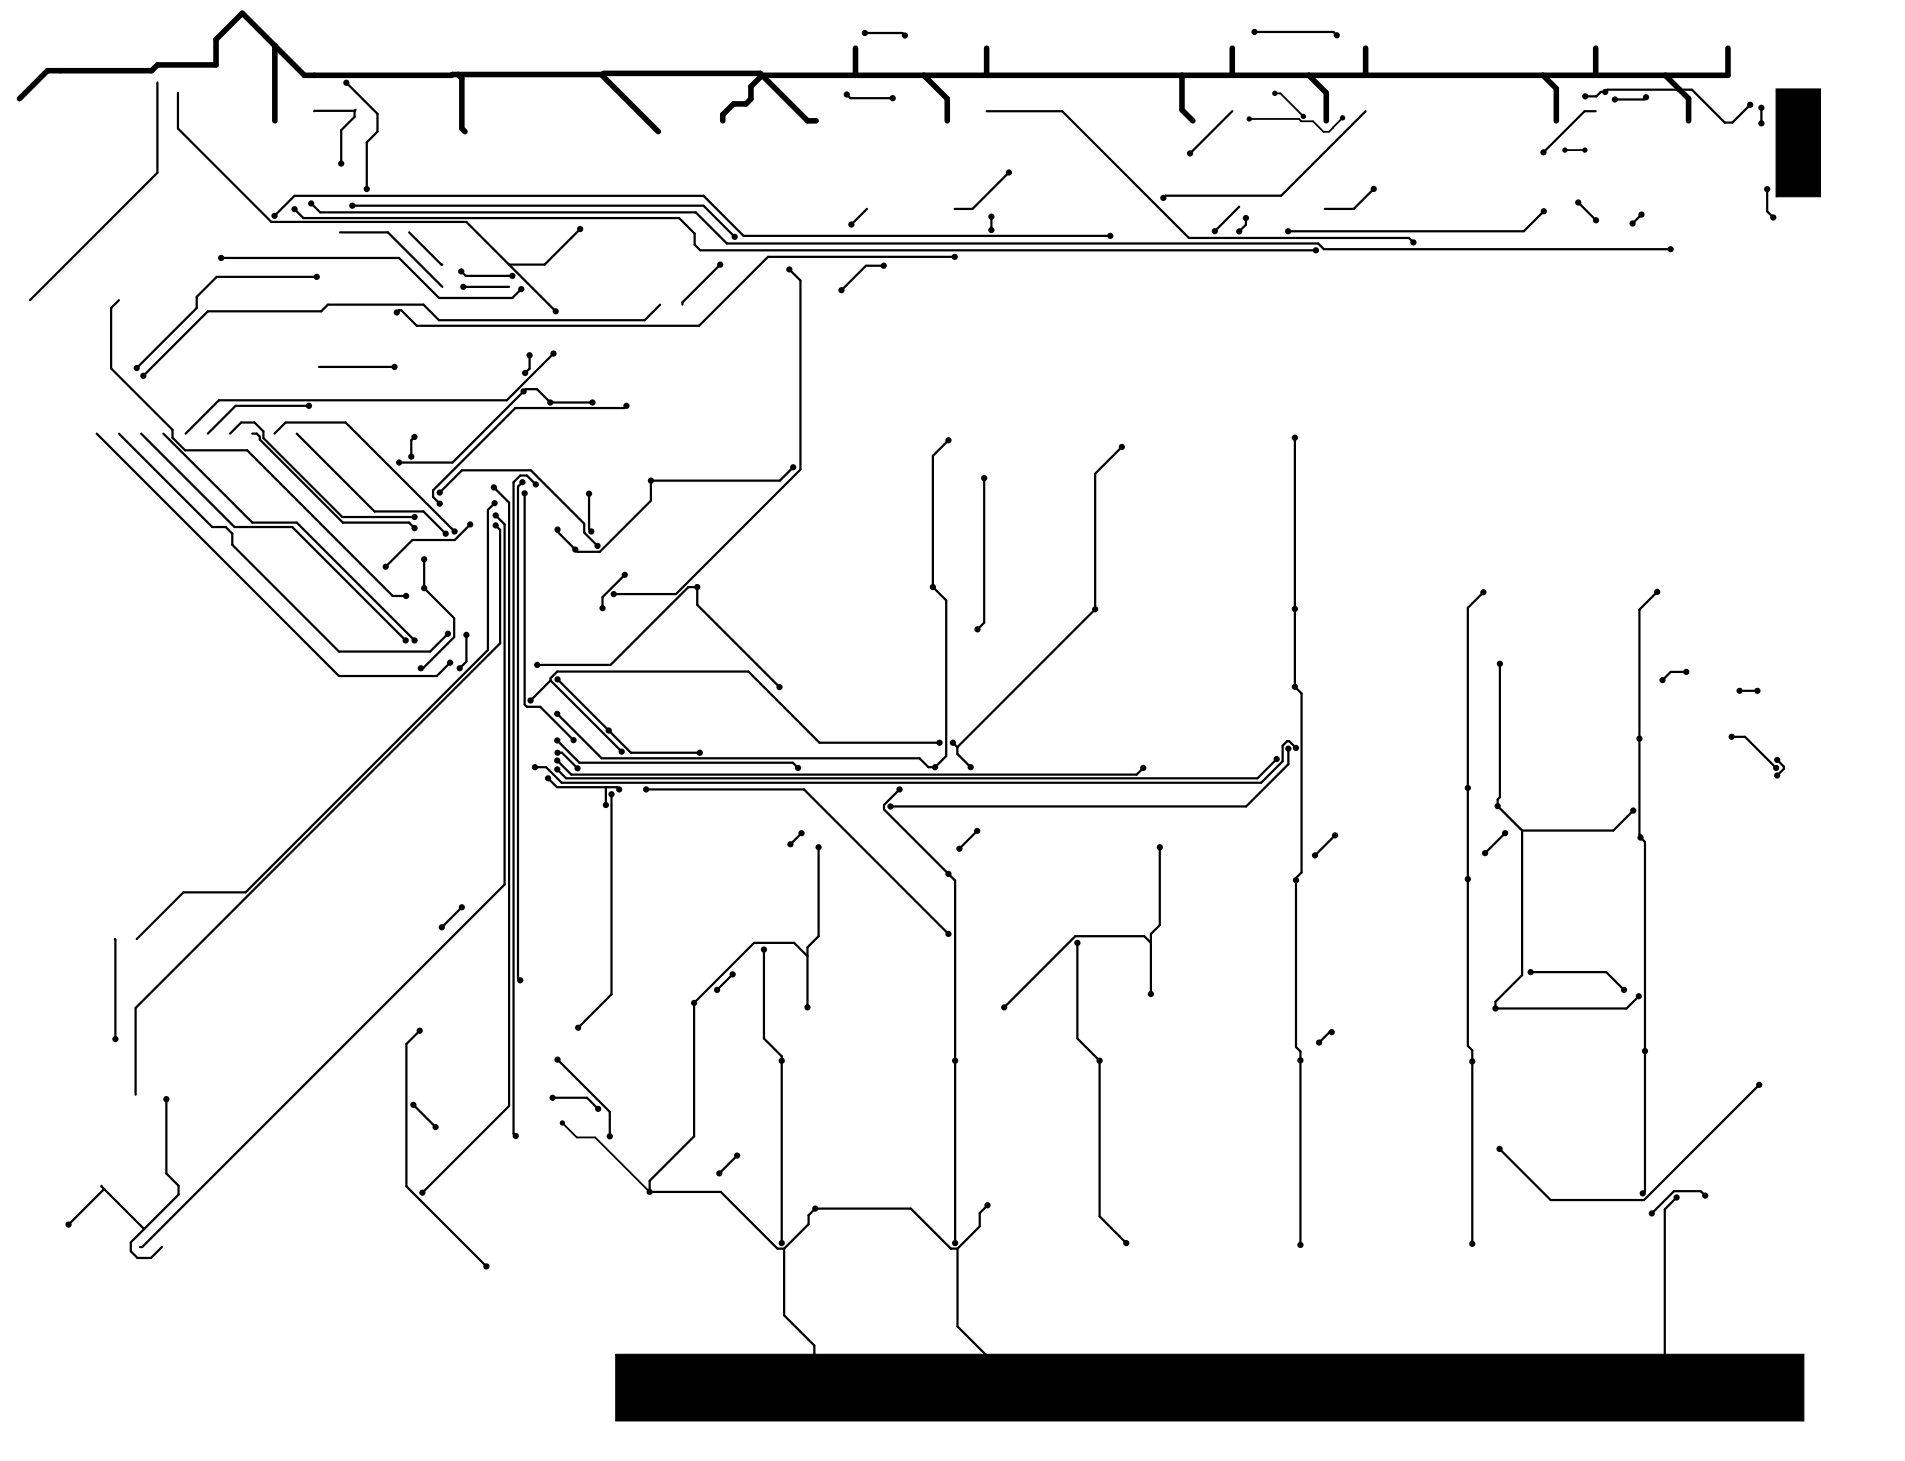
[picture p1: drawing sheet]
<svg xmlns="http://www.w3.org/2000/svg" width="218mm" height="167mm" viewBox="0 0 218 167" stroke-linecap="round" stroke-linejoin="round" font-family="sans-serif">
<path d="M203 10.3h4.9v12.1h-4.9zM70.5 154.8h135.5v7.4h-135.5z" fill="#000" stroke="#000" stroke-width=".2"/>
<g fill="#000">
<circle cx="39" cy="18.7" r=".36"/>
<circle cx="39.6" cy="9.5" r=".36"/>
<circle cx="96.8" cy="10.8" r=".36"/>
<circle cx="98.8" cy="3.8" r=".36"/>
<circle cx="102" cy="11.2" r=".36"/>
<circle cx="103.4" cy="4.1" r=".36"/>
<circle cx="115.3" cy="19.7" r=".36"/>
<circle cx="136" cy="17.5" r=".36"/>
<circle cx="142.7" cy="13.6" r=".3"/>
<circle cx="143.3" cy="3.6" r=".36"/>
<circle cx="145.7" cy="10.7" r=".3"/>
<circle cx="148.9" cy="13.3" r=".3"/>
<circle cx="152.7" cy="4" r=".36"/>
<circle cx="153.4" cy="13.5" r=".3"/>
<circle cx="176.4" cy="17.4" r=".36"/>
<circle cx="178.8" cy="17.1" r=".3"/>
<circle cx="181.1" cy="17.1" r=".3"/>
<circle cx="181.1" cy="11" r=".36"/>
<circle cx="183.4" cy="10.5" r=".36"/>
<circle cx="184.5" cy="11.4" r=".36"/>
<circle cx="188.1" cy="11.1" r=".36"/>
<circle cx="200" cy="12" r=".36"/>
<circle cx="201.3" cy="12.3" r=".36"/>
<circle cx="201.3" cy="14.1" r=".36"/>
<circle cx="25.3" cy="29.5" r=".36"/>
<circle cx="31.4" cy="24.7" r=".36"/>
<circle cx="33.7" cy="23.9" r=".36"/>
<circle cx="35.6" cy="23.2" r=".36"/>
<circle cx="36.2" cy="31.6" r=".36"/>
<circle cx="40.3" cy="23.5" r=".36"/>
<circle cx="41.9" cy="21.6" r=".36"/>
<circle cx="45.3" cy="35.7" r=".36"/>
<circle cx="52.7" cy="31" r=".36"/>
<circle cx="52.9" cy="32.8" r=".36"/>
<circle cx="58.5" cy="31.5" r=".36"/>
<circle cx="59.6" cy="33" r=".36"/>
<circle cx="63.5" cy="35.6" r=".36"/>
<circle cx="66.3" cy="26.2" r=".36"/>
<circle cx="82.3" cy="30.2" r=".36"/>
<circle cx="83.9" cy="27.1" r=".36"/>
<circle cx="90.2" cy="30.8" r=".36"/>
<circle cx="96.2" cy="33.1" r=".36"/>
<circle cx="97.3" cy="25.6" r=".36"/>
<circle cx="101" cy="30.4" r=".36"/>
<circle cx="109.1" cy="29.3" r=".36"/>
<circle cx="113.3" cy="24.7" r=".36"/>
<circle cx="113.3" cy="26.3" r=".36"/>
<circle cx="126.9" cy="26.9" r=".36"/>
<circle cx="132.9" cy="22.6" r=".36"/>
<circle cx="138.8" cy="26.4" r=".36"/>
<circle cx="141.6" cy="26.4" r=".36"/>
<circle cx="142.4" cy="24.9" r=".36"/>
<circle cx="147.2" cy="26.4" r=".36"/>
<circle cx="150.4" cy="28.6" r=".36"/>
<circle cx="157" cy="21.6" r=".36"/>
<circle cx="161.5" cy="27.7" r=".36"/>
<circle cx="176.4" cy="24.1" r=".36"/>
<circle cx="180.3" cy="23.1" r=".36"/>
<circle cx="182.4" cy="25.2" r=".36"/>
<circle cx="186.5" cy="25.5" r=".36"/>
<circle cx="187.6" cy="24.5" r=".36"/>
<circle cx="190.9" cy="28.5" r=".35"/>
<circle cx="201.9" cy="21.6" r=".36"/>
<circle cx="202.6" cy="24.8" r=".36"/>
<circle cx="15.6" cy="42" r=".36"/>
<circle cx="16.4" cy="42.9" r=".36"/>
<circle cx="35.3" cy="46.4" r=".36"/>
<circle cx="45.1" cy="41.9" r=".36"/>
<circle cx="45.6" cy="52.8" r=".36"/>
<circle cx="47" cy="52.2" r=".36"/>
<circle cx="47.4" cy="49.9" r=".36"/>
<circle cx="47.4" cy="59.1" r=".36"/>
<circle cx="50.2" cy="56.3" r=".36"/>
<circle cx="50.2" cy="57.5" r=".36"/>
<circle cx="53.7" cy="59.9" r=".36"/>
<circle cx="56.4" cy="55.7" r=".36"/>
<circle cx="56.5" cy="57.5" r=".36"/>
<circle cx="56.6" cy="58.9" r=".36"/>
<circle cx="59.7" cy="55.1" r=".36"/>
<circle cx="59.8" cy="44.7" r=".36"/>
<circle cx="60" cy="56.3" r=".36"/>
<circle cx="60" cy="42.6" r=".35"/>
<circle cx="60.5" cy="40.6" r=".35"/>
<circle cx="61.2" cy="55.3" r=".36"/>
<circle cx="62.9" cy="46" r=".36"/>
<circle cx="63.2" cy="40.4" r=".36"/>
<circle cx="67.3" cy="56.4" r=".36"/>
<circle cx="67.7" cy="46" r=".36"/>
<circle cx="71.6" cy="46.4" r=".36"/>
<circle cx="74.4" cy="54.9" r=".36"/>
<circle cx="90.6" cy="53.4" r=".36"/>
<circle cx="108.4" cy="50.3" r=".36"/>
<circle cx="112.5" cy="54.6" r=".36"/>
<circle cx="128.2" cy="51.1" r=".36"/>
<circle cx="148" cy="50" r=".36"/>
<circle cx="44.1" cy="64.7" r=".36"/>
<circle cx="46.4" cy="73.2" r=".36"/>
<circle cx="46.4" cy="68.1" r=".36"/>
<circle cx="47.4" cy="60.3" r=".36"/>
<circle cx="47.4" cy="73.2" r=".36"/>
<circle cx="48.1" cy="76.3" r=".36"/>
<circle cx="48.5" cy="67.2" r=".36"/>
<circle cx="48.5" cy="63.9" r=".36"/>
<circle cx="50.9" cy="61" r=".36"/>
<circle cx="51.2" cy="72.4" r=".36"/>
<circle cx="51.4" cy="75.7" r=".36"/>
<circle cx="51.9" cy="60.7" r=".36"/>
<circle cx="52.5" cy="76.3" r=".36"/>
<circle cx="53.3" cy="72.5" r=".36"/>
<circle cx="56.6" cy="60" r=".36"/>
<circle cx="61.4" cy="75.9" r=".36"/>
<circle cx="63.7" cy="77.6" r=".36"/>
<circle cx="63.7" cy="60.5" r=".36"/>
<circle cx="65.7" cy="62.8" r=".36"/>
<circle cx="67.6" cy="60.7" r=".36"/>
<circle cx="68.3" cy="62.4" r=".36"/>
<circle cx="68.8" cy="69.5" r=".36"/>
<circle cx="70.1" cy="67.9" r=".36"/>
<circle cx="71.4" cy="65.7" r=".36"/>
<circle cx="79.7" cy="67.1" r=".36"/>
<circle cx="89.1" cy="78.5" r=".36"/>
<circle cx="106.6" cy="67.1" r=".36"/>
<circle cx="111.7" cy="71.9" r=".36"/>
<circle cx="125.1" cy="69.6" r=".36"/>
<circle cx="148" cy="69.6" r=".36"/>
<circle cx="148" cy="78.4" r=".36"/>
<circle cx="169.5" cy="67.7" r=".36"/>
<circle cx="171.4" cy="75.8" r=".36"/>
<circle cx="189.4" cy="67.6" r=".36"/>
<circle cx="190" cy="77.7" r=".35"/>
<circle cx="192.7" cy="76.7" r=".36"/>
<circle cx="198.8" cy="78.9" r=".36"/>
<circle cx="200.8" cy="78.9" r=".36"/>
<circle cx="60.6" cy="80" r=".36"/>
<circle cx="61.1" cy="87.6" r=".36"/>
<circle cx="62.6" cy="88.9" r=".36"/>
<circle cx="63.7" cy="86.9" r=".36"/>
<circle cx="63.7" cy="87.9" r=".36"/>
<circle cx="63.7" cy="81.5" r=".36"/>
<circle cx="63.7" cy="84.6" r=".36"/>
<circle cx="63.7" cy="86" r=".36"/>
<circle cx="65.5" cy="84.5" r=".36"/>
<circle cx="66" cy="87.8" r=".36"/>
<circle cx="69.2" cy="91.9" r=".36"/>
<circle cx="69.6" cy="83.4" r=".36"/>
<circle cx="69.9" cy="90.7" r=".36"/>
<circle cx="70.8" cy="90.2" r=".36"/>
<circle cx="71" cy="85.9" r=".36"/>
<circle cx="73.8" cy="90.2" r=".36"/>
<circle cx="80" cy="86" r=".36"/>
<circle cx="90.3" cy="96.4" r=".36"/>
<circle cx="91.2" cy="87.7" r=".35"/>
<circle cx="91.6" cy="95.2" r=".36"/>
<circle cx="93.5" cy="96.8" r=".36"/>
<circle cx="101.8" cy="92.1" r=".36"/>
<circle cx="102.8" cy="90.2" r=".36"/>
<circle cx="106.9" cy="87.6" r=".36"/>
<circle cx="107.4" cy="84.8" r=".36"/>
<circle cx="108.4" cy="99.8" r=".36"/>
<circle cx="108.9" cy="84.8" r=".36"/>
<circle cx="109.6" cy="96.9" r=".36"/>
<circle cx="110.9" cy="87.6" r=".36"/>
<circle cx="111.7" cy="94.9" r=".36"/>
<circle cx="130.6" cy="87.7" r=".36"/>
<circle cx="132.5" cy="96.8" r=".36"/>
<circle cx="145.9" cy="86.7" r=".36"/>
<circle cx="147.2" cy="85.5" r=".36"/>
<circle cx="148.1" cy="85.4" r=".35"/>
<circle cx="150.3" cy="97.7" r=".36"/>
<circle cx="152.6" cy="95.4" r=".36"/>
<circle cx="167.7" cy="90" r=".36"/>
<circle cx="169.7" cy="97.4" r=".36"/>
<circle cx="171.1" cy="92.1" r=".36"/>
<circle cx="172" cy="95.2" r=".36"/>
<circle cx="186.6" cy="92.6" r=".36"/>
<circle cx="187.3" cy="84.4" r=".36"/>
<circle cx="187.5" cy="95.7" r=".36"/>
<circle cx="197.9" cy="84.2" r=".35"/>
<circle cx="203" cy="87.7" r=".35"/>
<circle cx="203.1" cy="86.8" r=".36"/>
<circle cx="203.1" cy="88.6" r=".36"/>
<circle cx="13.2" cy="118.7" r=".36"/>
<circle cx="48" cy="117.7" r=".36"/>
<circle cx="50.5" cy="105.9" r=".36"/>
<circle cx="52.8" cy="103.6" r=".36"/>
<circle cx="59.4" cy="112" r=".36"/>
<circle cx="66.1" cy="117.4" r=".36"/>
<circle cx="79.3" cy="114.6" r=".36"/>
<circle cx="81.9" cy="113.1" r=".36"/>
<circle cx="83.7" cy="111.3" r=".36"/>
<circle cx="87.3" cy="108.5" r=".36"/>
<circle cx="92.3" cy="115.1" r=".36"/>
<circle cx="108.4" cy="106.7" r=".36"/>
<circle cx="114.7" cy="115.1" r=".36"/>
<circle cx="123.1" cy="107.7" r=".36"/>
<circle cx="131.5" cy="113.5" r=".36"/>
<circle cx="148.1" cy="100.5" r=".36"/>
<circle cx="150.7" cy="119.1" r=".35"/>
<circle cx="152.2" cy="117.9" r=".36"/>
<circle cx="167.7" cy="100.4" r=".36"/>
<circle cx="170.9" cy="115.2" r=".36"/>
<circle cx="174.9" cy="111" r=".36"/>
<circle cx="185.6" cy="113.1" r=".36"/>
<circle cx="187.3" cy="113.8" r=".36"/>
<circle cx="7.8" cy="139.9" r=".35"/>
<circle cx="19" cy="125.5" r=".36"/>
<circle cx="47.2" cy="126.2" r=".36"/>
<circle cx="48.3" cy="136.2" r=".36"/>
<circle cx="49.8" cy="128.7" r=".36"/>
<circle cx="58.9" cy="129.8" r=".36"/>
<circle cx="63.1" cy="125.4" r=".36"/>
<circle cx="63.7" cy="121" r=".36"/>
<circle cx="64.3" cy="128.3" r=".3"/>
<circle cx="68.3" cy="126.7" r=".35"/>
<circle cx="69.7" cy="129.8" r=".36"/>
<circle cx="74.2" cy="136.1" r=".36"/>
<circle cx="82.2" cy="134" r=".36"/>
<circle cx="84.2" cy="132" r=".36"/>
<circle cx="89.3" cy="121.2" r=".36"/>
<circle cx="93.2" cy="138" r=".36"/>
<circle cx="109.1" cy="121.2" r=".36"/>
<circle cx="112.8" cy="137.7" r=".36"/>
<circle cx="125.6" cy="121.2" r=".36"/>
<circle cx="148.6" cy="121.1" r=".36"/>
<circle cx="168.2" cy="121.2" r=".36"/>
<circle cx="171.3" cy="131.2" r=".36"/>
<circle cx="187.7" cy="136.3" r=".36"/>
<circle cx="188" cy="120.1" r=".36"/>
<circle cx="188.7" cy="138.6" r=".36"/>
<circle cx="191.6" cy="136.8" r=".36"/>
<circle cx="194.8" cy="136.6" r=".36"/>
<circle cx="201" cy="123.9" r=".36"/>
<circle cx="55.6" cy="144.7" r=".36"/>
<circle cx="74.3" cy="157.2" r=".36"/>
<circle cx="89.3" cy="142" r=".36"/>
<circle cx="93.1" cy="155" r=".36"/>
<circle cx="109.1" cy="142" r=".36"/>
<circle cx="112.6" cy="155" r=".36"/>
<circle cx="128.7" cy="142" r=".36"/>
<circle cx="131.4" cy="157" r=".36"/>
<circle cx="148.6" cy="142.2" r=".36"/>
<circle cx="151.2" cy="156.7" r=".36"/>
<circle cx="168.2" cy="142.1" r=".36"/>
<circle cx="171.4" cy="157.2" r=".35"/>
<circle cx="190.2" cy="157.4" r=".36"/>
</g>
<g fill="none" stroke="#000" stroke-width=".63">
<path d="M2.2 11.3l3.2-3.2h11.9l.7-.7h6.7v-2.9l3-3 7.1 7.1 33.9-.1 6.5 6.5M31.4 5.3v8.5M52.3 8.5l.5 .5v5.7l.3 .3M69 8.4h17.9l5.4 5.4h1M97.8 5.5v3.1M105.6 8.6l2.6 2.7v2.5M112.7 5.5v3.1M135.1 8.6v4l1.2 1.2M140.8 5.5v3.1M149.5 8.6l2 2v3.2M156 5.5v3.1M176.3 8.6l1.5 1.5v3.7"/>
<path d="M182.3 5.5v3.1M190.3 8.6l2.6 2.7v2.5M197.4 5.5v3.1h-110.3l-1.3 1.3v1.4l-.6 .6h-1.4l-1.2 1.2v.7"/>
</g>
<g fill="none" stroke="#000" stroke-width=".25">
<path d="M18 9.4v10.3l-14.6 14.6M20.3 10.6v4.1l10.7 10.6h22.3l4.9 4.9M39.6 9.5l3.5 3.5v2l-1.2 1.3v5.3M40.5 12.7v.7l-1.5 1.5v3.8M40.5 12.7h-4.6M40.6 12.5l-.1 .2M96.8 10.8l.4 .4h4.8M98.8 3.8h4.3l.3 .3M112.7 12.7h8.7l14.5 14.5h25.1l.5 .5M115.3 19.7l-4.2 4.2h-2M140.8 12.7l-4.8 4.8M143.3 3.6h9.1l.3 .4"/>
<path d="M156 12.7l-9.6 9.7h-13.2l-.3 .2M181.1 11h1.3l.5-.5h.5l.3-.3h9.6l3.8 3.8h.9l2-2M182.3 12.7h-1.2l-4.7 4.7M188.1 11.1l-.3 .3h-3.3M201.3 12.3v1.8M13.6 34.3l-.9 .9v6.9l7 7v.9l1.4 1.4h7.1l16.7 16.7h1.5M25.3 29.5h20.3l4.6 4.5h8.3l1.1-1M31.4 24.7l2.3-2.3h46.7l4.6 4.5h41.9M33.7 23.9l1 1h42.9l1.8 1.8v1.3l.6 .6h70.4M35.6 23.2l1 1.1h42.9l3.6 3.5h67.5l.7 .7h39.6M36.2 31.6h-11.4l-2.3 2.3v1.3l-6.9 6.8M38.8 26.5h5.5l6.2 6.3"/>
<path d="M40.3 23.5h40.1l3.5 3.6M46.7 26.5l3.7 3.7h.1M52.7 31l.5 .5h5.3M52.9 32.8h5.3M58.2 30.2l5.3 5.4M66.3 26.2l-4.1 4h-4M75.4 34.8l-1.7 1.8h-23.5l-1.8-1.8h-10.9l-.8 .8h-13l-7.3 7.3M82.3 30.2l-4.3 4.3v.3M90.2 30.8l1.3 1.2v21.6l-14.3 14.3h-7.1M99.1 23.9l-1.8 1.7M101 30.4h-2.1l-2.7 2.7M109.1 29.3h-21.3l-7.9 7.9h-32.3l-1.8-1.8h-.2l-.3 .3"/>
<path d="M113.3 24.7v1.6M141.6 23.6l-2.8 2.8M142.4 24.9v.8l-.8 .7M157 21.6l-2.3 2.3h-3.3M176.4 24.1l-2.3 2.3h-26.9M180.3 23.1l2.1 2.1M187.6 24.5l-1.1 1M201.9 21.6v2.5l.7 .7M11 49.5l27.7 27.7h11.2l1.5-1.5M13.6 49.5l10.7 10.7h1.5l.7 .8v1.2l12.2 12.2h10.4l2.1-2M16.1 49.5l10.7 10.7h6.6l13 13M18.7 49.5l10.1 10.2h5.1l13.5 13.5"/>
<path d="M26.3 49.5l1.3-1.2h1.5l1 1v.7l9 9.1h8.3M28.8 49.5h.5l.4 .4v.3l9.5 9.5h7.5l.7 .6M31.4 49.5l1.2-1.2h6.9l12.4 12.4M33.9 49.5l8.9 8.9h5.6l2.5 2.6M35.3 46.4h-8.4l-3.2 3.1M36.4 41.9h8.7M47.4 49.9l-.4 .4v1.9M50.2 56.3l2.6-2.6h7.9l6.1 6.1v1l1.5 1.6M53.7 59.9l-1.7 1.8h-4.9l-3 3M56.4 55.7l1.8 1.7v68.9l-9.9 9.9M56.5 57.5l-.7 .7v16l-27.7 27.7h-7.1l-5.4 5.4M56.6 58.9l1.1 1v41.1l-41.4 41.4h-.3"/>
<path d="M59.7 55.1l-.5 .5v56.1l.2 .3M60 56.3v24.2l.2 .2h1.5l3.8 3.8M60.5 40.6v1.5l-.5 .5M61.2 55.3l-1-1h-.8l-.7 .8v74.4l.2 .3M63.2 40.4l-5.3 5.3h-32.9l-3.8 3.8M67.3 56.4v4.1l.3 .2M67.7 46h-4.8l-1.5-1.6h-1.3l-8.4 8.4h-6.1M71.6 46.4l-.3 .2h-12.4l-9.4 9.4v.8l.7 .7M90.6 53.4l-1.5 1.5h-14.7v2.3l-5.9 5.8h-2.5l-2.3-2.3v-.2M108.4 50.3l-1.8 1.8v15l1.5 1.5v17.8l-1.2 1.2h-.8l-1-1h-36.3l-5.1-5.1M112.5 54.6v16.5l-.8 .8M128.2 51.1l-3.1 3v15.5l-15.7 15.7"/>
<path d="M148 50v28.4l.7 .8v20.5l-.6 .6v19.3l.5 .5v22.1M48.5 63.9v3.3l3.4 3.4v2.2l-3.6 3.5h-.2M53.3 72.5v3.1l-.8 .7M56.6 60l.5 .5v13l-41.6 41.6v9.9M61.4 75.9h8.4l8.9-8.8h1v2l9.4 9.4M62.9 77.7l-2.3 2.3M62.9 77.7v-.2l.8-.8h21.8l8.1 8.1h13.8M62.9 77.7l8.1 8.2M63.7 77.6l8.4 8.4h7.9M71.4 65.7l-2.6 2.5v1.3M169.5 67.7l-1.8 1.7v50.1l.5 .5v22.1M171.4 75.8v15.3l-.3 .2v.8l2.8 2.8"/>
<path d="M189.4 67.6l-2.1 2v25.7l.2 .1v.3l.5 .5v39.9l-.3 .2M192.7 76.7h-1.8l-.9 1M198.8 78.9h2M62.6 88.9l1 1h6.9l.3 .3M63.7 84.6l2.5 2.5h24.4l.6 .6M63.7 86.9l1.6 1.6h64.6l.7-.8M63.7 86h.5l1.8 1.8M69.2 89.9v2M69.9 90.7v22.9l-3.8 3.8M73.8 90.2h18.1l16.5 16.5M91.6 95.2l-1.3 1.2M93.5 96.8v10.1l-1.2 1.3v6.9"/>
<path d="M102.8 90.2l-1.8 1.7v.6l8.1 8.1v41.4M108.9 84.8l.5 .5M109.4 85.3v.8l1.5 1.5M111.7 94.9l-2.1 2M132.5 96.8v8.9l-1 1v6.8M145.9 86.7l-2.2 2.2h-79l-1-1M147.2 85.5v1.8l-4.8 4.8h-40.6M148.1 85.4l-.8-.7h-.2l-.5 .5v1.8l-2.5 2.4h-79.9l-1.8-1.8h-1.3M152.6 95.4l-2.3 2.3M172 95.2l-2.3 2.2M173.9 94.9v16.5l-3 3v.8h15l1.4-1.4M186.6 92.6l-2.3 2.3h-10.4"/>
<path d="M197.9 84.2h1.5l3.6 3.5M203.1 86.8l.7 .8v.2l-.7 .8M13.1 107.3h.1v11.4M48 117.7l-1.6 1.6v16.2l9.2 9.2M52.8 103.6l-2.3 2.3M83.7 111.3l-1.8 1.8M87.3 108.5v10.1l2 2.1v21.3M92.3 109.2l-1.6-1.5h-4.5l-6.9 6.9v15.2l-5.1 5.1v1.2h8.2l6.4 6.5h.8M123.1 107.7v10.9l2.5 2.6v17.7l3.1 3.1M131.5 107.7l-.8-.8h-7.8l-8.2 8.2M152.2 117.9h-.3l-1.2 1.2M174.9 111h8.6l2.1 2.1"/>
<path d="M11.6 135.4l4.9 5M11.9 135.8l-4.1 4.1M19 125.5v8.5l1.4 1.4v1.1l-5.5 5.4v1l.8 .8h1.6l1.2-1.3M47.2 126.2l2.6 2.5M63.1 125.4h4l1.2 1.3M63.7 121l6 6v2.8M84.2 132l-2 2M112.8 137.7l-.8 .9v1.5l-2.6 2.5M191.6 136.8l-1.4 1.3v19.3l-.7 .7h-17.2l-.9-.9h-.4l-.5-.5h-19.3l-.2 .3h-19.6l-.8 .8h-15.2l-2.8-2.8v-.3l-3.2-3.2v-8.9M194.8 136.6l-.5-.5h-3l-2.6 2.5M201 123.9l-13.1 13.2h-10.7l-5.9-5.9M89.6 142.6l2.8-2.8v-1l.8-.8h10.9l4.5 4.6h.8"/>
<path d="M89.6 142.6v7.6l3.5 3.5v1.3h-16.6l-2.2 2.2"/>
</g>
<path d="M145.7 10.7h.6l2.6 2.6M153.4 13.5l-1.5 1.6h-.7l-1.2-1.2h-1.3l-.3-.3h-5.7M178.8 17.1h2.3M64.3 128.3l1.6 1.6h2.1l6.2 6.2" fill="none" stroke="#000" stroke-width=".2"/>
<path d="M202.9 10.2h5.1v12.3h-5.1zM70.4 154.7h135.7v7.6h-135.7z" fill="none" stroke="#000" stroke-width=".11"/>
<text font-size="3" fill="#fff" x="117.3" y="8.3">FOLLOW</text>
<g font-size="1.5" fill="#fff">
<text x="12.9" y="8.5">PWR</text>
<text x="137.4" y="16">EF3</text>
<text x="152.5" y="16.1">EF4</text>
<text x="179.1" y="15.9">EF5</text>
<text x="20.4" y="29.8">EF/DISP-TEST</text>
<text x="84.5" y="55.5">LED</text>
<text x="84.2" y="75.8">LED</text>
<text x="115" y="92.7">3x3</text>
<text x="134.6" y="92.7">4x3</text>
<text x="115" y="113.5">3x4</text>
<text x="14.7" y="114.8">f2</text>
<text x="25.9" y="136.1" transform="rotate(-90 25.9 136.1)">\\ | /</text>
<text x="27.4" y="135.7" transform="rotate(-90 27.4 135.7)">CNTRL</text>
<text x="75.9" y="134.2">1x5</text>
<text x="174.3" y="134.2">6x5</text>
<text x="75.9" y="154.8">1x6</text>
<text x="95.7" y="154.8">2x6</text>
<text x="115.2" y="154.8">3x6</text>
<text x="135.2" y="154.9">4x6</text>
<text x="154.6" y="154.9">5x6</text>
<text x="174.4" y="154.9">6x6</text>
<text x="194.1" y="154.8">7x6</text>
</g>
<g font-size="1.1" fill="#fff">
<text x="102" y="5.1">D55</text>
<text x="19.8" y="12.7">SW49</text>
<text x="38.1" y="20.3" transform="rotate(90 38.1 20.3)">R21</text>
<text x="63.8" y="20.7" transform="rotate(90 63.8 20.7)">R19</text>
<text x="66.4" y="23.7">C10</text>
<text x="73.2" y="21" transform="rotate(90 73.2 21)">R4</text>
<text x="78.7" y="20.3" transform="rotate(90 78.7 20.3)">R70</text>
<text x="129" y="22.1">C45</text>
<text x="202.2" y="22">C52</text>
<text x="10.2" y="26.4">C6</text>
<text x="30.6" y="24.9" transform="rotate(90 30.6 24.9)">R81</text>
<text x="33.4" y="24.9" transform="rotate(90 33.4 24.9)">R80</text>
<text x="36.2" y="25" transform="rotate(90 36.2 25)">R79</text>
<text x="42.2" y="27.1">D43</text>
<text x="89.4" y="28.4" transform="rotate(90 89.4 28.4)">R24</text>
<text x="95.6" y="28.6" transform="rotate(90 95.6 28.6)">R25</text>
<text x="98.6" y="27.2" transform="rotate(90 98.6 27.2)">D45</text>
<text x="103.6" y="25.8" transform="rotate(90 103.6 25.8)">U21</text>
<text x="108.6" y="26.3" transform="rotate(90 108.6 26.3)">D47</text>
<text x="111.3" y="28.6" transform="rotate(90 111.3 28.6)">R54</text>
<text x="117.2" y="28.6" transform="rotate(90 117.2 28.6)">R55</text>
<text x="131.8" y="28.4" transform="rotate(90 131.8 28.4)">R58</text>
<text x="138" y="28.4" transform="rotate(90 138 28.4)">R59</text>
<text x="141.1" y="26.9" transform="rotate(90 141.1 26.9)">D48</text>
<text x="145.8" y="24.9" transform="rotate(90 145.8 24.9)">U22</text>
<text x="150.9" y="26.3" transform="rotate(90 150.9 26.3)">D46</text>
<text x="153.7" y="28.6" transform="rotate(90 153.7 28.6)">R50</text>
<text x="173.5" y="28.4" transform="rotate(90 173.5 28.4)">R62</text>
<text x="179.2" y="28.4" transform="rotate(90 179.2 28.4)">R63</text>
<text x="182.4" y="27.2" transform="rotate(90 182.4 27.2)">D49</text>
<text x="42.7" y="30.4">R2</text>
<text x="53.8" y="30.7" transform="rotate(90 53.8 30.7)">U5</text>
<text x="60.6" y="45.2">C4</text>
<text x="43.1" y="52.1">C60</text>
<text x="52.8" y="52.3" transform="rotate(90 52.8 52.3)">COL_MUX1</text>
<text x="90" y="53.8">C78</text>
<text x="27.3" y="64.3">Screen1</text>
<text x="65.9" y="63.5">C8</text>
<text x="53.3" y="77.5" transform="rotate(90 53.3 77.5)">ROW_MUX1</text>
<text x="186.1" y="72.9">C90</text>
<text x="68.7" y="86.6">R74</text>
<text x="91.1" y="95.5">C92</text>
<text x="110" y="95.1">C93</text>
<text x="55.9" y="107.8">SW48</text>
<text x="69.2" y="107.8">R75</text>
<text x="90.7" y="115.7">C99</text>
<text x="147" y="114.4">C102</text>
<text x="166.8" y="114.4">C103</text>
<text x="188.1" y="116">C104</text>
<text x="14.4" y="122.7">RV2</text>
<text x="63.9" y="129">C125</text>
<text x="68.6" y="131.2">R76</text>
<text x="70.1" y="135.9">C105</text>
<text x="147.3" y="135">C109</text>
<text x="188.6" y="135.7">C111</text>
<text x="15.1" y="139.7">RV1</text>
</g>
<text font-size="1" fill="#fff" x="17.5" y="41.4" transform="rotate(90 17.5 41.4)">U1</text>
<text font-size=".8" fill="#fff" x="50.2" y="46.5">MCR</text>
</svg>
